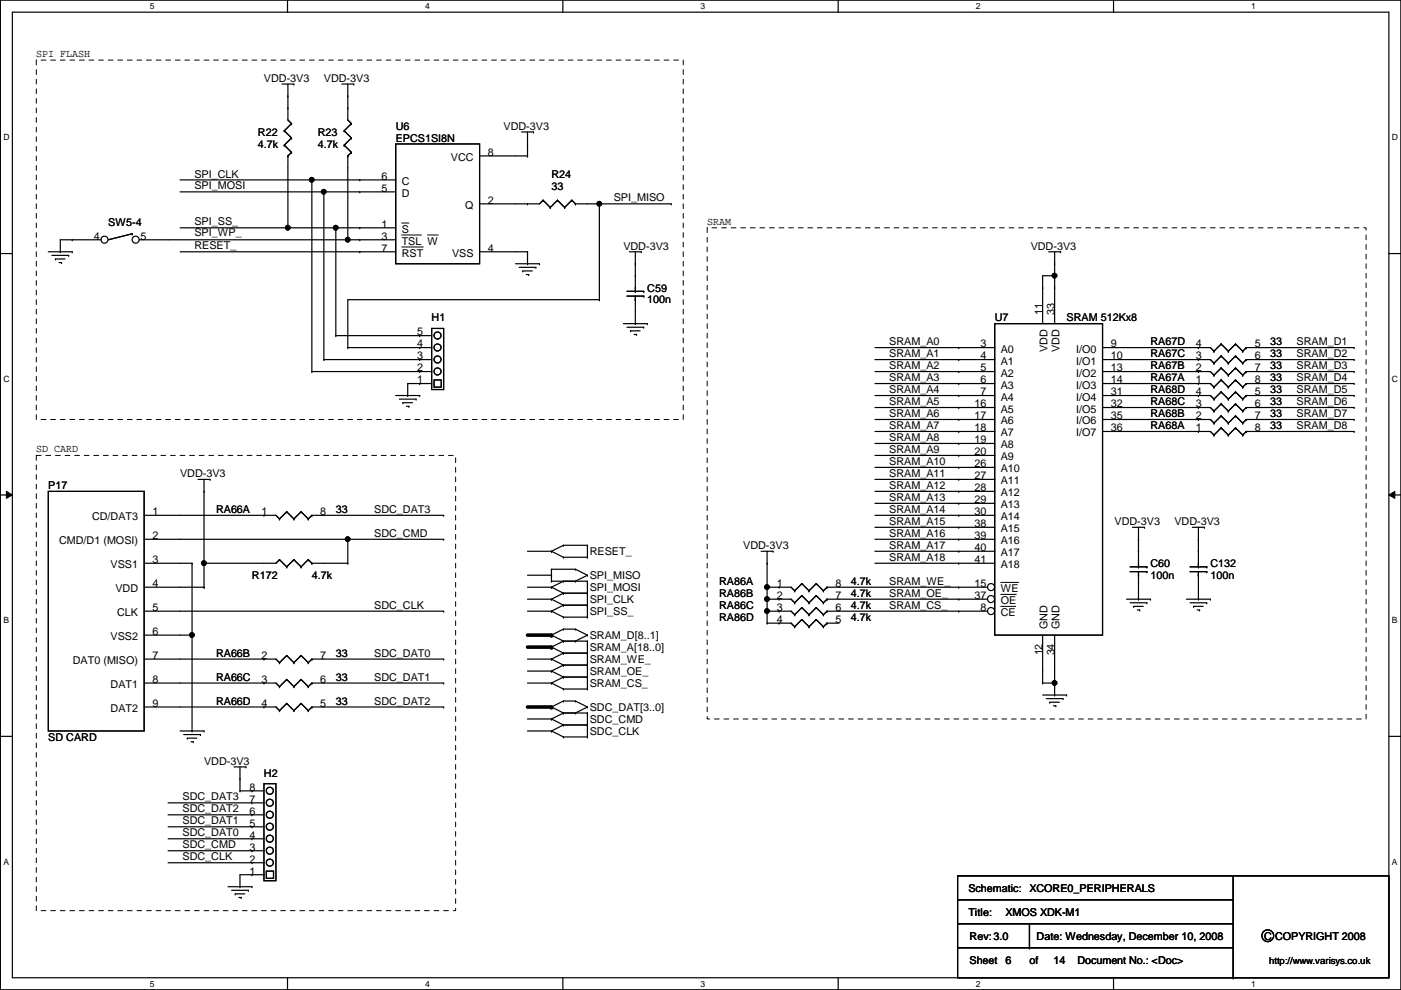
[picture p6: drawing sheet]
<svg xmlns="http://www.w3.org/2000/svg" width="297mm" height="210mm" viewBox="0 0 297 210" stroke-linecap="round" stroke-linejoin="round" font-family="sans-serif">
<path d="M.1 0h296.9v209.8h-296.9zM2.6 2.6h291.9v204.7h-291.9z" fill="none" stroke="#000" stroke-width=".25"/>
<g fill="#fff">
<path d="M31.8 .3h1v2h-1z"/>
<path d="M31.8 207.6h1v1.9h-1z"/>
</g>
<path d="M61 0v2.6M61 207.3v2.5" fill="none" stroke="#000" stroke-width=".25"/>
<g fill="#fff">
<path d="M90.1 .3h1v2h-1z"/>
<path d="M90.1 207.6h1v1.9h-1z"/>
</g>
<path d="M119.3 0v2.6M119.3 207.3v2.5" fill="none" stroke="#000" stroke-width=".25"/>
<g fill="#fff">
<path d="M148.5 .3h1v2h-1z"/>
<path d="M148.5 207.6h1v1.9h-1z"/>
</g>
<path d="M177.7 0v2.6M177.7 207.3v2.5" fill="none" stroke="#000" stroke-width=".25"/>
<g fill="#fff">
<path d="M206.9 .3h1v2h-1z"/>
<path d="M206.9 207.6h1v1.9h-1z"/>
</g>
<path d="M236.1 0v2.6M236.1 207.3v2.5" fill="none" stroke="#000" stroke-width=".25"/>
<g fill="#fff">
<path d="M265.3 .3h.9v2h-.9z"/>
<path d="M265.3 207.6h.9v1.9h-.9z"/>
<path d="M.7 28.2h1.3v1.9h-1.3z"/>
<path d="M295.1 28.2h1.3v1.9h-1.3z"/>
<path d="M.7 79.3h1.3v2h-1.3z"/>
<path d="M295.1 79.3h1.3v2h-1.3z"/>
</g>
<path d="M.1 53.8h2.5M294.5 53.8h2.5" fill="none" stroke="#000" stroke-width=".25"/>
<g fill="#fff">
<path d="M.7 130.5h1.2v2h-1.2z"/>
<path d="M295.1 130.5h1.2v2h-1.2z"/>
</g>
<path d="M.1 104.9h2.5M294.5 104.9h2.5" fill="none" stroke="#000" stroke-width=".25"/>
<path d="M1.4 104.2l1.2 .7-1.2 .8zM294.5 104.9l1.2-.7v1.5z" fill="#000"/>
<path d="M1.4 104.2l1.2 .7-1.2 .8zM294.5 104.9l1.2-.7v1.5z" fill="none" stroke="#000" stroke-width=".21"/>
<g fill="#fff">
<path d="M.7 181.7h1.2v2h-1.2z"/>
<path d="M295.1 181.7h1.2v2h-1.2z"/>
</g>
<g fill="none" stroke="#000" stroke-width=".25">
<path d="M59.8 17.8h2.5M61 17.8v5.1M62.3 17.8h.1M72.5 17.8h2.5M73.7 17.8v5.1M75 17.8h.1M38.2 38.1h45.7M61 22.9h.1M61 20.4h.1M61 35.6v12.7M66.1 38.1h.1M66.1 38.1v40.7"/>
<path d="M73.7 22.9h.1M73.7 20.4h.1M73.7 35.6v15.2M76.3 38.1h.1M83.9 30.5h17.8v25.4h-17.8zM101.7 33.1h10.1M110.6 28h2.5M111.8 33.1h.1M111.8 30.5h.1M111.8 28v5.1M113.1 28h.1M10.2 53.4h5.1"/>
<path d="M11 54.1h3.6M11.8 54.9h.1M11.8 54.9h2M12.5 55.7h.5M12.8 53.4h.1M13 55.7h.1M14.6 54.1h.1M15.3 50.8h.1M15.3 53.4h.1M15.3 50.8h-2.5v2.6M35.6 50.8h48.3M38.2 48.3h45.7"/>
<path d="M38.2 53.4h45.7M38.2 40.7h45.7M61 48.3h.1M68.7 40.7h.1M68.7 40.7v35.5M71.2 48.3h.1M71.2 48.3v22.9M73.7 50.8h.1M76.3 48.3h.1M76.3 40.7h.1M76.3 53.4h.1M76.3 50.8h.1"/>
<path d="M101.7 43.2h10.1M101.7 53.4h10.1M109.3 55.9h5.1M110.1 56.7h3.5M110.8 57.4h.1M110.8 57.4h2.1M111.6 58.2h.5M111.8 43.2h.1M111.8 53.4h.1M111.8 55.9h.1M111.8 53.4v2.5M112.1 58.2h.1"/>
<path d="M113.6 56.7h.1M114.4 55.9h.1M124.5 43.2h17.8M127.1 43.2h.1M127.1 43.2v20.3M133.4 53.4h2.6M134.7 58.5h.1M134.7 55.9h.1M134.7 53.4v5.1M136 53.4h.1M142.3 43.2h.1M222.3 53.4h2.6"/>
<path d="M223.6 58.5h.1M223.6 55.9h.1M223.6 53.4v7.6M223.6 58.5h-2.5v2.5M224.9 53.4h.1M66.1 78.8h.1M66.1 78.8h22.9M68.7 76.2h.1M68.7 76.2h20.3M71.2 71.2h.1M71.2 71.2h17.8M73.7 73.7h.1"/>
<path d="M73.7 73.7h15.3M89 71.2h.1M89 73.7h.1M89 76.2h.1M89 78.8h.1M127.1 63.5h.1M127.1 63.5h-53.4v10.2M132.2 68.6h5M132.9 69.4h3.6M133.7 70.1h.1M133.7 70.1h2M134.4 70.9h.6"/>
<path d="M134.7 68.6h.1M134.7 66.1v2.5M135 70.9h.1M136.5 69.4h.1M137.2 68.6h.1M185.5 73.7h25.4M185.5 76.2h25.4M185.5 78.8h25.4M203.3 73.7h.1M203.3 76.2h.1M203.3 78.8h.1M210.9 68.6h22.9v66.1h-22.9z"/>
<path d="M221.1 61h.1M223.6 61h.1M241.4 73.7h12.7M241.4 76.2h12.7M241.4 78.8h12.7M254.1 73.7h.1M254.1 76.2h.1M254.1 78.8h.1M266.8 73.7h20.3M266.8 76.2h20.3M266.8 78.8h20.3M287.1 73.7h.1"/>
<path d="M287.1 76.2h.1M287.1 78.8h.1M83.9 83.9h5.1M84.7 84.6h3.5M85.4 85.4h.1M85.4 85.4h2.1M86.2 86.1h.5M86.4 83.9h.1M86.7 86.1h.1M88.2 84.6h.1M89 81.3h.1M89 83.9h.1"/>
<path d="M89 81.3h-2.6v2.6M185.5 81.3h25.4M185.5 94h17.8M185.5 86.4h25.4M185.5 99.1h17.8M185.5 88.9h25.4M185.5 91.5h25.4M185.5 96.6h17.8M185.5 83.9h25.4M203.3 94h.1M203.3 86.4h.1M203.3 99.1h.1"/>
<path d="M203.3 88.9h.1M203.3 91.5h.1M203.3 96.6h.1M203.3 81.3h.1M203.3 83.9h.1M241.4 81.3h15.2l.8 .8M241.4 86.4h15.2l.8 .8M241.4 88.9h12.7M241.4 91.5h12.7M241.4 83.9h15.2l.8 .7M254.1 81.3h.1M254.1 83.9h.1"/>
<path d="M254.1 86.4h.1M254.1 88.9h.1M254.1 91.5h.1M257.4 87.2h.1M257.4 82.1h.1M257.4 84.6h.1M258.9 85.6h.1M258.9 80.6h.1M258.9 83.1h.1M258.9 85.6l-1.5 1.6M258.9 85.6l1.5 1.6M258.9 80.6l-1.5 1.5"/>
<path d="M258.9 80.6l1.5 1.5M258.9 83.1l-1.5 1.5M258.9 83.1l1.5 1.5M260.4 87.2h.1M260.4 82.1h.1M260.4 84.6h.1M262 85.6h.1M262 80.6h.1M262 83.1h.1M262 85.6l-1.6 1.6M262 85.6l1.5 1.6M262 80.6l-1.6 1.5"/>
<path d="M262 80.6l1.5 1.5M262 83.1l-1.6 1.5M262 83.1l1.5 1.5M263.5 87.2h.1M263.5 82.1h.1M263.5 84.6h.1M264.2 86.4h.1M264.2 81.3h.1M264.2 83.9h.1M264.2 81.3h22.9M264.2 86.4h22.9M264.2 83.9h22.9"/>
<path d="M264.2 86.4l-.7 .8M264.2 81.3l-.7 .8M264.2 83.9l-.7 .7M266.8 88.9h20.3M266.8 91.5h20.3M287.1 81.3h.1M287.1 83.9h.1M287.1 86.4h.1M287.1 88.9h.1M287.1 91.5h.1M38.2 114.3h55.9M38.2 119.4h2.5"/>
<path d="M38.2 109.3h20.3l.8 .7M40.7 119.4h.1M40.7 119.4v35.6M42 101.6h2.5M43.3 119.4h.1M43.3 104.2h.1M43.3 119.4h12.7M43.3 101.6v22.9M44.5 101.6h.1M56 109.3h.1M59.3 110h.1M60.8 108.5h.1"/>
<path d="M60.8 108.5l-1.5 1.5M60.8 108.5l1.5 1.5M62.3 110h.1M63.8 108.5h.1M63.8 108.5l-1.5 1.5M63.8 108.5l1.6 1.5M65.4 110h.1M66.1 109.3h.1M66.1 109.3h28M66.1 109.3l-.7 .7M68.7 119.4h5M73.7 114.3h.1"/>
<path d="M73.7 119.4h.1M73.7 114.3v5.1M94.1 109.3h.1M94.1 114.3h.1M111.8 116.9h5.1M116.9 116.9h.1M116.9 116.9l2.6 1.3M119.5 115.6h.1M119.5 118.2h.1M119.5 115.6l-2.6 1.3M119.5 115.6h5M119.5 118.2h5"/>
<path d="M124.5 115.6h.1M124.5 118.2h.1M124.5 115.6v2.6M161.4 116.9h2.5M162.6 119.4h.1M162.6 116.9v15.2M163.9 116.9h.1M185.5 114.3h25.4M185.5 119.4h25.4M185.5 109.3h25.4M185.5 116.9h17.8M185.5 101.6h17.8"/>
<path d="M185.5 106.7h17.8M185.5 111.8h17.8M185.5 104.2h25.4M203.3 119.4h.1M203.3 116.9h.1M203.3 101.6h.1M203.3 106.7h.1M203.3 114.3h.1M203.3 109.3h.1M203.3 111.8h.1M203.3 104.2h.1M240.1 111.8h2.6"/>
<path d="M241.4 116.9h.1M241.4 114.3h.1M241.4 111.8v5.1M242.7 111.8h.1M252.8 111.8h2.6M254.1 116.9h.1M254.1 114.3h.1M254.1 111.8v8.4M255.4 111.8h.1M38.2 139.7h17.8M38.2 134.7h2.5M38.2 129.6h55.9"/>
<path d="M38.2 124.5h5.1M40.7 134.7h.1M43.3 124.5h.1M56 139.7h.1M68.7 139.7h25.4M94.1 139.7h.1M94.1 129.6h.1M111.8 139.7h5.1M111.8 129.6h5.1M111.8 124.5h5.1M111.8 127h5.1M111.8 122h5.1"/>
<path d="M116.9 127h.1M116.9 124.5h.1M116.9 129.6h.1M116.9 139.7h.1M116.9 122h.1M116.9 123.2h.1M116.9 120.7h.1M116.9 137.2h.1M116.9 134.7h.1M116.9 139.7l2.6 1.3M116.9 120.7h5.1M116.9 123.2h7.6"/>
<path d="M116.9 120.7v2.5M116.9 129.6l2.6 1.3M116.9 127l2.6 1.3M116.9 124.5l2.6 1.3M116.9 137.2l2.6 1.3M116.9 134.7l2.6 1.2M119.5 138.5h.1M119.5 128.3h.1M119.5 130.9h.1M119.5 125.8h.1M119.5 123.2h.1M119.5 135.9h.1"/>
<path d="M119.5 133.4h.1M119.5 138.5l-2.6 1.2M119.5 138.5h5M119.5 128.3l-2.6 1.3M119.5 128.3h5M119.5 130.9h5M119.5 125.8l-2.6 1.2M119.5 125.8h5M119.5 123.2l-2.6 1.3M119.5 135.9l-2.6 1.3M119.5 135.9h5M119.5 133.4l-2.6 1.3"/>
<path d="M119.5 133.4h2.5M122 120.7h.1M122 123.2h.1M122 133.4h.1M122 135.9h.1M122 120.7l2.5 1.3M122 133.4l2.5 1.3M124.5 138.5h.1M124.5 122h.1M124.5 128.3h.1M124.5 130.9h.1M124.5 125.8h.1"/>
<path d="M124.5 123.2h.1M124.5 135.9h.1M124.5 134.7h.1M124.5 123.2v7.7M124.5 135.9v10.2M124.5 122l-2.5 1.2M124.5 134.7l-2.5 1.2M162.6 132.1h.1M162.6 129.6h.1M162.6 124.5h.1M162.6 127h.1M162.6 129.6h2.6"/>
<path d="M162.6 124.5h2.6M162.6 127h5.1l.8 .8M162.6 132.1h5.1l.8 .8M165.2 132.1h.1M165.2 129.6h.1M165.2 127h.1M165.2 124.5h.1M168.5 127.8h.1M168.5 132.9h.1M170 126.3h.1M170 131.4h.1M170 126.3l-1.5 1.5"/>
<path d="M170 126.3l1.5 1.5M170 131.4l-1.5 1.5M170 131.4l1.5 1.5M171.5 127.8h.1M171.5 132.9h.1M173.1 126.3h.1M173.1 131.4h.1M173.1 126.3l-1.6 1.5M173.1 126.3l1.5 1.5M173.1 131.4l-1.6 1.5M173.1 131.4l1.5 1.5M174.6 127.8h.1"/>
<path d="M174.6 132.9h.1M175.3 127h.1M175.3 132.1h.1M175.3 127h28M175.3 132.1h2.6M175.3 127l-.7 .8M175.3 132.1l-.7 .8M177.9 129.6h25.4M177.9 124.5h25.4M203.3 124.5h.1M203.3 127h.1M203.3 129.6h.1"/>
<path d="M221.1 134.7v10.1M238.8 127h5.1M239.6 127.8h3.6M240.4 128.6h.1M240.4 128.6h2M241.1 129.3h.5M241.4 127h.1M241.4 124.5v2.5M241.6 129.3h.1M243.2 127.8h.1M243.9 127h.1M251.5 127h5.1"/>
<path d="M252.3 127.8h3.6M252.3 120.2h3.6M252.3 121.2h3.6M253.1 128.6h.1M253.1 128.6h2M253.8 129.3h.5M254.1 127h.1M254.1 120.2h.1M254.1 122h.1M254.1 121.2v5.8M254.3 129.3h.1M255.9 127.8h.1"/>
<path d="M255.9 120.2h.1M255.9 121.2h.1M256.6 127h.1M.1 156.1h2.5M38.2 144.8h20.3l.8 .8M38.2 149.9h20.3l.8 .8M38.2 155h5.1M38.9 155.7h3.6M39.7 156.5h.1M39.7 156.5h2M40.5 157.3h.5M40.7 155h.1"/>
<path d="M41 157.3h.1M42.5 155.7h.1M43.3 155h.1M56 144.8h.1M56 149.9h.1M59.3 150.7h.1M59.3 145.6h.1M60.8 149.1h.1M60.8 144.1h.1M60.8 149.1l-1.5 1.6M60.8 149.1l1.5 1.6M60.8 144.1l-1.5 1.5"/>
<path d="M60.8 144.1l1.5 1.5M62.3 150.7h.1M62.3 145.6h.1M63.8 149.1h.1M63.8 144.1h.1M63.8 149.1l-1.5 1.6M63.8 149.1l1.6 1.6M63.8 144.1l-1.5 1.5M63.8 144.1l1.6 1.5M65.4 150.7h.1M65.4 145.6h.1M66.1 149.9h.1"/>
<path d="M66.1 144.8h.1M66.1 144.8h28M66.1 149.9h28M66.1 149.9l-.7 .8M66.1 144.8l-.7 .8M94.1 144.8h.1M94.1 149.9h.1M111.8 144.8h5.1M111.8 155h5.1M111.8 152.4h5.1M111.8 142.3h5.1M116.9 144.8h.1"/>
<path d="M116.9 155h.1M116.9 152.4h.1M116.9 142.3h.1M116.9 149.9h.1M116.9 155l2.6 1.3M116.9 142.3l2.6 1.3M116.9 144.8l2.6 1.3M116.9 149.9l2.6 1.3M116.9 152.4l2.6 1.3M119.5 141h.1M119.5 153.7h.1M119.5 156.3h.1"/>
<path d="M119.5 143.6h.1M119.5 146.1h.1M119.5 148.6h.1M119.5 151.2h.1M119.5 141h5M119.5 153.7l-2.6 1.3M119.5 153.7h5M119.5 156.3h5M119.5 141l-2.6 1.3M119.5 143.6h5M119.5 143.6l-2.6 1.2M119.5 146.1h5"/>
<path d="M119.5 148.6l-2.6 1.3M119.5 148.6h2.5M119.5 151.2h5M119.5 151.2l-2.6 1.2M122 148.6h.1M122 151.2h.1M122 148.6l2.5 1.3M124.5 141h.1M124.5 153.7h.1M124.5 156.3h.1M124.5 143.6h.1M124.5 146.1h.1"/>
<path d="M124.5 149.9h.1M124.5 151.2h.1M124.5 151.2v5.1M124.5 149.9l-2.5 1.3M221.1 144.8h.1M221.1 144.8h2.5M221.1 147.4h5M221.8 148.1h3.6M222.6 148.9h.1M222.6 148.9h2M223.3 149.6h.6M223.6 144.8h.1"/>
<path d="M223.6 147.4h.1M223.6 142.3v5.1M223.9 149.6h.1M225.4 148.1h.1M226.1 147.4h.1M294.5 156.1h2.5M35.6 172.8h20.4M35.6 177.8h20.4M35.6 170.2h20.4M35.6 175.3h20.4M49.6 162.6h2.6M50.9 167.7h.1"/>
<path d="M50.9 165.1h.1M50.9 167.7h5.1M50.9 162.6v5.1M52.2 162.6h.1M53.4 172.8h.1M53.4 177.8h.1M53.4 170.2h.1M53.4 167.7h.1M53.4 175.3h.1M56 166.2h2.5v20.5h-2.5zM35.6 182.9h20.4M35.6 180.4h20.4"/>
<path d="M48.3 188h5.1M49.1 188.8h3.6M49.9 189.5h.1M49.9 189.5h2M50.6 190.3h.5M50.9 188h.1M51.1 190.3h.1M52.7 188.8h.1M53.4 182.9h.1M53.4 185.5h.1M53.4 180.4h.1M53.4 188h.1"/>
<path d="M56 185.5h-5.1v2.5M56.5 184.7h1.5v1.5h-1.5zM203 185.7h91.5v21.6h-91.5zM203 195.9h58.4M203 190.8h58.4M218.3 195.9v5.1M261.4 195.9h.1M261.4 190.8h.1M261.4 185.7v21.6M203 201h58.4M218.3 201h.1M261.4 207.3h.1"/>
<path d="M261.4 201h.1"/>
<circle cx="66.1" cy="38.1" r=".49"/>
<circle cx="61" cy="48.3" r=".49"/>
<circle cx="68.6" cy="40.7" r=".49"/>
<circle cx="71.2" cy="48.3" r=".49"/>
<circle cx="73.7" cy="50.8" r=".49"/>
<circle cx="127.1" cy="43.2" r=".49"/>
<circle cx="223.6" cy="58.4" r=".49"/>
<circle cx="43.2" cy="119.4" r=".49"/>
<circle cx="73.7" cy="114.3" r=".49"/>
<circle cx="40.7" cy="134.6" r=".49"/>
<circle cx="162.6" cy="124.5" r=".49"/>
<circle cx="162.6" cy="129.6" r=".49"/>
<circle cx="162.6" cy="127" r=".49"/>
<circle cx="223.6" cy="144.8" r=".49"/>
<circle cx="57.2" cy="167.7" r=".75"/>
<circle cx="57.2" cy="170.2" r=".75"/>
<circle cx="57.2" cy="175.3" r=".75"/>
<circle cx="57.2" cy="172.7" r=".75"/>
<circle cx="57.2" cy="177.8" r=".75"/>
<circle cx="57.2" cy="182.9" r=".75"/>
<circle cx="57.2" cy="180.4" r=".75"/>
<circle cx="268.8" cy="198.4" r="1.25"/>
</g>
<g fill="#000">
<circle cx="66.1" cy="38.1" r=".49"/>
<circle cx="61" cy="48.3" r=".49"/>
<circle cx="68.6" cy="40.7" r=".49"/>
<circle cx="71.2" cy="48.3" r=".49"/>
<circle cx="73.7" cy="50.8" r=".49"/>
<circle cx="127.1" cy="43.2" r=".49"/>
<circle cx="223.6" cy="58.4" r=".49"/>
<circle cx="43.2" cy="119.4" r=".49"/>
<circle cx="73.7" cy="114.3" r=".49"/>
<circle cx="40.7" cy="134.6" r=".49"/>
<circle cx="162.6" cy="124.5" r=".49"/>
<circle cx="162.6" cy="129.6" r=".49"/>
<circle cx="162.6" cy="127" r=".49"/>
<circle cx="223.6" cy="144.8" r=".49"/>
</g>
<path d="M111.8 137.2h5.1M111.8 134.7h5.1M111.8 149.9h5.1" fill="none" stroke="#000" stroke-width=".76"/>
<g fill="#000">
<circle cx="116.9" cy="134.7" r=".38"/>
<circle cx="116.9" cy="137.2" r=".38"/>
<circle cx="116.9" cy="149.9" r=".38"/>
</g>
<path d="M7.7 12.7h137.2v76.2h-137.2zM149.9 48.3h139.7v104.1h-139.7zM7.7 96.6h88.9v96.5h-88.9z" fill="none" stroke="#000" stroke-width=".21" stroke-dasharray="1 1 1 1 1 1 1 1"/>
<path d="M85.2 47.3h1.5M85.2 49.8h4.2M85.2 52.4h4.5M90.6 49.8h2.3" fill="none" stroke="#000" stroke-width=".21"/>
<circle cx="210.1" cy="129.6" r=".75" fill="#fff"/>
<g fill="none" stroke="#000" stroke-width=".25">
<path d="M203.3 99.1h7.6M203.3 129.6h6.1"/>
<circle cx="210.1" cy="129.6" r=".75"/>
</g>
<path d="M212.2 128.6h3.1" fill="none" stroke="#000" stroke-width=".21"/>
<circle cx="210.1" cy="127" r=".75" fill="#fff"/>
<g fill="none" stroke="#000" stroke-width=".25">
<path d="M203.3 96.6h7.6M203.3 94h7.6M203.3 101.6h7.6M203.3 106.7h7.6M203.3 127h6.1"/>
<circle cx="210.1" cy="127" r=".75"/>
</g>
<path d="M212.2 126h3.3" fill="none" stroke="#000" stroke-width=".21"/>
<circle cx="210.1" cy="124.5" r=".75" fill="#fff"/>
<g fill="none" stroke="#000" stroke-width=".25">
<path d="M28 49.6h.1M28 49.6l-5.1 1.2M221.1 61v7.6M223.6 61v7.6M233.8 76.2h7.6M233.8 78.8h7.6M233.8 73.7h7.6M233.8 81.3h7.6M233.8 83.9h7.6M233.8 86.4h7.6M233.8 88.9h7.6M233.8 91.5h7.6"/>
<path d="M203.3 116.9h7.6M203.3 111.8h7.6M203.3 124.5h6.1M223.6 134.7v7.6"/>
<circle cx="210.1" cy="124.5" r=".75"/>
</g>
<path d="M212.2 123.5h3.8" fill="none" stroke="#000" stroke-width=".21"/>
<circle cx="22.2" cy="50.8" r=".75" fill="#fff"/>
<g fill="none" stroke="#000" stroke-width=".25">
<path d="M15.3 50.8h6.1"/>
<circle cx="22.2" cy="50.8" r=".75"/>
</g>
<circle cx="28.8" cy="50.8" r=".75" fill="#fff"/>
<g fill="none" stroke="#000" stroke-width=".25">
<path d="M60.3 27.7h.1M60.3 30.8h.1M60.3 27.7l1.5 1.6M60.3 30.8l1.5 1.5M61 33.1h.1M61 22.9v2.5l.8 .8M61 33.1v2.5M61.8 26.2h.1M61.8 29.3h.1M61.8 32.3h.1M61.8 26.2l-1.5 1.5M61.8 29.3l-1.5 1.5"/>
<path d="M61.8 32.3l-.8 .8M73 27.7h.1M73 30.8h.1M73 27.7l1.5 1.6M73 30.8l1.5 1.5M73.7 33.1h.1M73.7 22.9v2.5l.8 .8M73.7 33.1v2.5M74.5 26.2h.1M74.5 29.3h.1M74.5 32.3h.1M74.5 26.2l-1.5 1.5"/>
<path d="M74.5 29.3l-1.5 1.5M74.5 32.3l-.8 .8M29.5 50.8h6.1M115.1 42.5h.1M115.1 42.5l-.7 .7h-2.6M115.1 42.5l1.6 1.5M116.7 44h.1M118.2 42.5h.1M118.2 42.5l-1.5 1.5M118.2 42.5l1.5 1.5M119.7 44h.1M121.2 42.5h.1"/>
<path d="M121.2 42.5l-1.5 1.5M121.2 42.5l.8 .7M122 43.2h.1M122 43.2h2.5M134.7 58.5v3.3M89 76.2h2.5M89 73.7h2.5M89 78.8h2.5M89 71.2h2.5M91.5 69.6h2.6v13h-2.6zM132.9 61.8h3.6M132.9 62.8h3.6"/>
<path d="M134.7 61.8h.1M134.7 63.5h.1M134.7 62.8v3.3M136.5 61.8h.1M136.5 62.8h.1M254.1 76.2h2.5l.8 .8M254.1 73.7h2.5l.8 .8M254.1 78.8h2.5l.8 .7M257.4 77h.1M257.4 74.5h.1M257.4 79.5h.1M258.9 75.5h.1"/>
<path d="M258.9 72.9h.1M258.9 78h.1M258.9 75.5l-1.5 1.5M258.9 75.5l1.5 1.5M258.9 72.9l-1.5 1.6M258.9 72.9l1.5 1.6M258.9 78l-1.5 1.5M258.9 78l1.5 1.5M260.4 77h.1M260.4 74.5h.1M260.4 79.5h.1M262 75.5h.1"/>
<path d="M262 72.9h.1M262 78h.1M262 75.5l-1.6 1.5M262 75.5l1.5 1.5M262 72.9l-1.6 1.6M262 72.9l1.5 1.6M262 78l-1.6 1.5M262 78l1.5 1.5M263.5 77h.1M263.5 74.5h.1M263.5 79.5h.1M264.2 76.2h.1"/>
<path d="M264.2 73.7h.1M264.2 78.8h.1M264.2 76.2l-.7 .8M264.2 76.2h2.6M264.2 73.7l-.7 .8M264.2 73.7h2.6M264.2 78.8l-.7 .7M264.2 78.8h2.6M89 81.3h2.5M92 80.6h1.6v1.5h-1.6zM254.1 91.5h2.5l.8 .7M254.1 88.9h2.5l.8 .8"/>
<path d="M257.4 92.2h.1M257.4 89.7h.1M258.9 90.7h.1M258.9 88.2h.1M258.9 90.7l-1.5 1.5M258.9 90.7l1.5 1.5M258.9 88.2l-1.5 1.5M258.9 88.2l1.5 1.5M260.4 92.2h.1M260.4 89.7h.1M262 90.7h.1M262 88.2h.1"/>
<path d="M262 90.7l-1.6 1.5M262 90.7l1.5 1.5M262 88.2l-1.6 1.5M262 88.2l1.5 1.5M263.5 92.2h.1M263.5 89.7h.1M264.2 91.5h.1M264.2 88.9h.1M264.2 91.5l-.7 .7M264.2 91.5h2.6M264.2 88.9l-.7 .8M264.2 88.9h2.6"/>
<path d="M10.2 104.2h20.4v50.8h-20.4zM30.6 119.4h7.6M30.6 109.3h7.6M30.6 114.3h7.6M59.3 118.7h.1M59.3 118.7l-.8 .7h-2.5M59.3 118.7l1.5 1.5M62.3 118.7h.1M62.3 118.7l-1.5 1.5M62.3 118.7l1.5 1.5M65.4 118.7h.1M65.4 118.7l-1.6 1.5"/>
<path d="M65.4 118.7l.7 .7M66.1 119.4h.1M66.1 119.4h2.6M241.4 116.9v3.3M30.6 129.6h7.6M30.6 139.7h7.6M30.6 124.5h7.6M30.6 134.7h7.6M56 139.7h2.5l.8 .8M60.8 139h.1M60.8 120.2h.1M60.8 139l-1.5 1.5"/>
<path d="M60.8 139l1.5 1.5M63.8 139h.1M63.8 120.2h.1M63.8 139l-1.5 1.5M63.8 139l1.6 1.5M66.1 139.7h.1M66.1 139.7l-.7 .8M66.1 139.7h2.6M165.2 129.6h2.5l.8 .7M165.2 124.5h2.5l.8 .8M168.5 130.3h.1M168.5 125.3h.1"/>
<path d="M170 128.8h.1M170 123.7h.1M170 128.8l-1.5 1.5M170 128.8l1.5 1.5M170 123.7l-1.5 1.6M170 123.7l1.5 1.6M171.5 130.3h.1M171.5 125.3h.1M173.1 128.8h.1M173.1 123.7h.1M173.1 128.8l-1.6 1.5M173.1 128.8l1.5 1.5"/>
<path d="M173.1 123.7l-1.6 1.6M173.1 123.7l1.5 1.6M174.6 130.3h.1M174.6 125.3h.1M175.3 129.6h.1M175.3 124.5h.1M175.3 129.6l-.7 .7M175.3 129.6h2.6M175.3 124.5l-.7 .8M175.3 124.5h2.6M239.6 120.2h3.6M239.6 121.2h3.6"/>
<path d="M241.4 120.2h.1M241.4 122h.1M241.4 121.2v3.3M243.2 120.2h.1M243.2 121.2h.1M30.6 144.8h7.6M30.6 149.9h7.6M59.3 140.5h.1M62.3 140.5h.1M65.4 140.5h.1"/>
<circle cx="66.1" cy="38.1" r=".49"/>
<circle cx="28.8" cy="50.8" r=".75"/>
<circle cx="61" cy="48.3" r=".49"/>
<circle cx="68.6" cy="40.7" r=".49"/>
<circle cx="71.2" cy="48.3" r=".49"/>
<circle cx="73.7" cy="50.8" r=".49"/>
<circle cx="127.1" cy="43.2" r=".49"/>
<circle cx="223.6" cy="58.4" r=".49"/>
<circle cx="92.8" cy="73.7" r=".75"/>
<circle cx="92.8" cy="71.1" r=".75"/>
<circle cx="92.8" cy="78.8" r=".75"/>
<circle cx="92.8" cy="76.2" r=".75"/>
<circle cx="43.2" cy="119.4" r=".49"/>
<circle cx="73.7" cy="114.3" r=".49"/>
<circle cx="40.7" cy="134.6" r=".49"/>
<circle cx="162.6" cy="124.5" r=".49"/>
<circle cx="162.6" cy="129.6" r=".49"/>
<circle cx="162.6" cy="127" r=".49"/>
<circle cx="223.6" cy="144.8" r=".49"/>
</g>
<g fill="#000">
<circle cx="66.1" cy="38.1" r=".49"/>
<circle cx="61" cy="48.3" r=".49"/>
<circle cx="68.6" cy="40.7" r=".49"/>
<circle cx="71.2" cy="48.3" r=".49"/>
<circle cx="73.7" cy="50.8" r=".49"/>
<circle cx="127.1" cy="43.2" r=".49"/>
<circle cx="223.6" cy="58.4" r=".49"/>
<circle cx="43.2" cy="119.4" r=".49"/>
<circle cx="73.7" cy="114.3" r=".49"/>
<circle cx="40.7" cy="134.6" r=".49"/>
<circle cx="162.6" cy="124.5" r=".49"/>
<circle cx="162.6" cy="129.6" r=".49"/>
<circle cx="162.6" cy="127" r=".49"/>
<circle cx="223.6" cy="144.8" r=".49"/>
</g>
<g font-size="2.3">
<text x="7.7" y="12.1">SPI FLASH</text>
<text x="56" y="17.4">VDD-3V3</text>
<text x="68.7" y="17.4">VDD-3V3</text>
<text x="54.7" y="28.8">R22</text>
<text x="67.4" y="28.8">R23</text>
<text x="83.9" y="27.5">U6</text>
<text x="106.8" y="27.5">VDD-3V3</text>
<text x="54.7" y="31.3">4.7k</text>
<text x="67.4" y="31.3">4.7k</text>
<text x="83.9" y="30.1">EPCS1SI8N</text>
<text x="95.6" y="34.1">VCC</text>
<text x="103.5" y="33">8</text>
<text x="41.2" y="37.6">SPI_CLK</text>
<text x="41.2" y="40.2">SPI_MOSI</text>
<text x="80.9" y="40.6">5</text>
<text x="80.9" y="38.1">6</text>
<text x="85.2" y="41.7">D</text>
<text x="85.2" y="39.2">C</text>
<text x="116.9" y="37.7">R24</text>
<text x="116.9" y="40.2">33</text>
<text x="22.9" y="47.8">SW5-4</text>
<text x="41.2" y="47.8">SPI_SS_</text>
<text x="98.6" y="44.3">Q</text>
<text x="103.5" y="43.2">2</text>
<text x="130.1" y="42.7">SPI_MISO</text>
<text x="149.9" y="47.6">SRAM</text>
<text x="19.9" y="50.8">4</text>
<text x="29.8" y="50.8">5</text>
<text x="41.2" y="52.9">RESET_</text>
<text x="41.2" y="50.1">SPI_WP_</text>
<text x="80.9" y="48.3">1</text>
<text x="80.9" y="50.8">3</text>
<text x="80.9" y="53.3">7</text>
<text x="85.2" y="49.4">S</text>
<text x="85.2" y="51.9">TSL W</text>
<text x="103.5" y="53.3">4</text>
<text x="132.2" y="52.9">VDD-3V3</text>
<text x="218.5" y="52.9">VDD-3V3</text>
<text x="85.2" y="54.4">RST</text>
<text x="95.8" y="54.4">VSS</text>
<text x="137.2" y="61.8">C59</text>
<text x="137.2" y="64.3">100n</text>
<text x="88.5" y="71.1">5</text>
<text x="91.5" y="68.2">H1</text>
<text x="210.9" y="68.2">U7</text>
<text x="221" y="66.8" transform="rotate(-90 221 66.8)">11</text>
<text x="223.6" y="66.8" transform="rotate(-90 223.6 66.8)">33</text>
<text x="226.1" y="68.2">SRAM 512Kx8</text>
<text x="88.5" y="76.2">3</text>
<text x="88.5" y="73.7">4</text>
<text x="188.5" y="73.2">SRAM_A0</text>
<text x="188.5" y="75.7">SRAM_A1</text>
<text x="207.9" y="76.2">4</text>
<text x="207.9" y="73.7">3</text>
<text x="212.2" y="77.3">A1</text>
<text x="212.2" y="74.8">A0</text>
<text x="222.1" y="74.7" transform="rotate(-90 222.1 74.7)">VDD</text>
<text x="224.7" y="74.7" transform="rotate(-90 224.7 74.7)">VDD</text>
<text x="228.2" y="77.3">I/O1</text>
<text x="228.2" y="74.8">I/O0</text>
<text x="235.5" y="76.2">10</text>
<text x="235.5" y="73.7">9</text>
<text x="243.9" y="75.8">RA67C</text>
<text x="243.9" y="73.2">RA67D</text>
<text x="253.6" y="76.2">3</text>
<text x="253.6" y="73.7">4</text>
<text x="266" y="76.2">6</text>
<text x="266" y="73.7">5</text>
<text x="269.3" y="75.8">33</text>
<text x="269.3" y="73.2">33</text>
<text x="274.9" y="73.2">SRAM_D1</text>
<text x="274.9" y="75.7">SRAM_D2</text>
<text x="88.5" y="81.3">1</text>
<text x="88.5" y="78.7">2</text>
<text x="188.5" y="80.8">SRAM_A3</text>
<text x="188.5" y="83.4">SRAM_A4</text>
<text x="188.5" y="78.3">SRAM_A2</text>
<text x="207.9" y="83.8">7</text>
<text x="207.9" y="81.3">6</text>
<text x="207.9" y="78.7">5</text>
<text x="212.2" y="82.4">A3</text>
<text x="212.2" y="79.8">A2</text>
<text x="228.2" y="79.8">I/O2</text>
<text x="228.2" y="82.4">I/O3</text>
<text x="235.5" y="78.7">13</text>
<text x="235.5" y="81.3">14</text>
<text x="235.5" y="83.8">31</text>
<text x="243.9" y="80.9">RA67A</text>
<text x="243.9" y="83.4">RA68D</text>
<text x="243.9" y="78.3">RA67B</text>
<text x="253.6" y="81.3">1</text>
<text x="253.6" y="83.8">4</text>
<text x="253.6" y="78.7">2</text>
<text x="266" y="81.3">8</text>
<text x="266" y="83.8">5</text>
<text x="266" y="78.7">7</text>
<text x="269.3" y="80.9">33</text>
<text x="269.3" y="83.4">33</text>
<text x="269.3" y="78.3">33</text>
<text x="274.9" y="78.3">SRAM_D3</text>
<text x="274.9" y="80.8">SRAM_D4</text>
<text x="274.9" y="83.4">SRAM_D5</text>
<text x="188.5" y="85.9">SRAM_A5</text>
<text x="188.5" y="88.4">SRAM_A6</text>
<text x="206.6" y="88.9">17</text>
<text x="206.6" y="86.4">16</text>
<text x="212.2" y="87.5">A5</text>
<text x="212.2" y="84.9">A4</text>
<text x="228.2" y="84.9">I/O4</text>
<text x="228.2" y="87.5">I/O5</text>
<text x="235.5" y="86.4">32</text>
<text x="235.5" y="88.9">35</text>
<text x="243.9" y="85.9">RA68C</text>
<text x="243.9" y="88.5">RA68B</text>
<text x="253.6" y="86.4">3</text>
<text x="253.6" y="88.9">2</text>
<text x="266" y="86.4">6</text>
<text x="266" y="88.9">7</text>
<text x="269.3" y="85.9">33</text>
<text x="269.3" y="88.5">33</text>
<text x="274.9" y="85.9">SRAM_D6</text>
<text x="274.9" y="88.4">SRAM_D7</text>
<text x="7.7" y="95.9">SD CARD</text>
<text x="188.5" y="93.5">SRAM_A8</text>
<text x="188.5" y="91">SRAM_A7</text>
<text x="206.6" y="91.4">18</text>
<text x="206.6" y="94">19</text>
<text x="212.2" y="92.5">A7</text>
<text x="212.2" y="90">A6</text>
<text x="212.2" y="95.1">A8</text>
<text x="228.2" y="90">I/O6</text>
<text x="228.2" y="92.5">I/O7</text>
<text x="235.5" y="91.4">36</text>
<text x="243.9" y="91">RA68A</text>
<text x="253.6" y="91.4">1</text>
<text x="266" y="91.4">8</text>
<text x="269.3" y="91">33</text>
<text x="274.9" y="91">SRAM_D8</text>
<text x="38.2" y="101.2">VDD-3V3</text>
<text x="188.5" y="101.1">SRAM_A11</text>
<text x="188.5" y="98.6">SRAM_A10</text>
<text x="188.5" y="96.1">SRAM_A9</text>
<text x="206.6" y="99.1">26</text>
<text x="206.6" y="101.6">27</text>
<text x="206.6" y="96.5">20</text>
<text x="212.2" y="100.2">A10</text>
<text x="212.2" y="97.6">A9</text>
<text x="10.2" y="103.7">P17</text>
<text x="188.5" y="106.2">SRAM_A13</text>
<text x="188.5" y="103.7">SRAM_A12</text>
<text x="206.6" y="104.1">28</text>
<text x="206.6" y="106.7">29</text>
<text x="212.2" y="105.2">A12</text>
<text x="212.2" y="102.7">A11</text>
<text x="212.2" y="107.8">A13</text>
<text x="19.5" y="110.3">CD/DAT3</text>
<text x="32.3" y="109.2">1</text>
<text x="45.8" y="108.8">RA66A</text>
<text x="55.5" y="109.2">1</text>
<text x="67.9" y="109.2">8</text>
<text x="71.2" y="108.8">33</text>
<text x="79.3" y="108.8">SDC_DAT3</text>
<text x="79.3" y="113.8">SDC_CMD</text>
<text x="188.5" y="113.8">SRAM_A16</text>
<text x="188.5" y="108.8">SRAM_A14</text>
<text x="188.5" y="111.3">SRAM_A15</text>
<text x="206.6" y="109.2">30</text>
<text x="206.6" y="111.8">38</text>
<text x="212.2" y="110.3">A14</text>
<text x="212.2" y="112.9">A15</text>
<text x="236.3" y="111.3">VDD-3V3</text>
<text x="249" y="111.3">VDD-3V3</text>
<text x="12.5" y="115.4">CMD/D1 (MOSI)</text>
<text x="32.3" y="114.3">2</text>
<text x="32.3" y="119.4">3</text>
<text x="125" y="117.7">RESET_</text>
<text x="157.6" y="116.4">VDD-3V3</text>
<text x="188.5" y="118.9">SRAM_A18</text>
<text x="188.5" y="116.4">SRAM_A17</text>
<text x="206.6" y="119.4">41</text>
<text x="206.6" y="114.3">39</text>
<text x="206.6" y="116.8">40</text>
<text x="212.2" y="115.4">A16</text>
<text x="212.2" y="117.9">A17</text>
<text x="23.4" y="120.5">VSS1</text>
<text x="24.5" y="125.6">VDD</text>
<text x="32.3" y="124.5">4</text>
<text x="53.4" y="122.8">R172</text>
<text x="66.1" y="122.8">4.7k</text>
<text x="125" y="122.8">SPI_MISO</text>
<text x="125" y="125.3">SPI_MOSI</text>
<text x="152.5" y="124">RA86A</text>
<text x="164.7" y="124.5">1</text>
<text x="177.1" y="124.5">8</text>
<text x="180.4" y="124">4.7k</text>
<text x="188.5" y="124">SRAM_WE_</text>
<text x="206.6" y="124.5">15</text>
<text x="212.2" y="120.5">A18</text>
<text x="212.2" y="125.6">WE</text>
<text x="243.9" y="120.2">C60</text>
<text x="243.9" y="122.8">100n</text>
<text x="256.6" y="120.2">C132</text>
<text x="256.6" y="122.8">100n</text>
<text x="24.8" y="130.6">CLK</text>
<text x="32.3" y="129.5">5</text>
<text x="79.3" y="129.1">SDC_CLK</text>
<text x="125" y="130.4">SPI_SS_</text>
<text x="125" y="127.8">SPI_CLK</text>
<text x="152.5" y="126.6">RA86B</text>
<text x="152.5" y="131.7">RA86D</text>
<text x="152.5" y="129.1">RA86C</text>
<text x="164.7" y="127">2</text>
<text x="164.7" y="129.5">3</text>
<text x="177.1" y="127">7</text>
<text x="177.1" y="129.5">6</text>
<text x="180.4" y="131.7">4.7k</text>
<text x="180.4" y="129.1">4.7k</text>
<text x="180.4" y="126.6">4.7k</text>
<text x="188.5" y="126.5">SRAM_OE_</text>
<text x="188.5" y="129.1">SRAM_CS_</text>
<text x="206.6" y="127">37</text>
<text x="207.9" y="129.5">8</text>
<text x="212.2" y="130.6">CE</text>
<text x="212.2" y="128.1">OE</text>
<text x="23.4" y="135.7">VSS2</text>
<text x="32.3" y="134.6">6</text>
<text x="125" y="135.5">SRAM_D[8..1]</text>
<text x="164.7" y="132.1">4</text>
<text x="177.1" y="132.1">5</text>
<text x="222.1" y="133.4" transform="rotate(-90 222.1 133.4)">GND</text>
<text x="224.7" y="133.4" transform="rotate(-90 224.7 133.4)">GND</text>
<text x="15.4" y="140.8">DAT0 (MISO)</text>
<text x="32.3" y="139.7">7</text>
<text x="45.8" y="139.3">RA66B</text>
<text x="55.5" y="139.7">2</text>
<text x="67.9" y="139.7">7</text>
<text x="71.2" y="139.3">33</text>
<text x="79.3" y="139.2">SDC_DAT0</text>
<text x="125" y="140.5">SRAM_WE_</text>
<text x="125" y="143.1">SRAM_OE_</text>
<text x="125" y="138">SRAM_A[18..0]</text>
<text x="221" y="139" transform="rotate(-90 221 139)">12</text>
<text x="223.6" y="139" transform="rotate(-90 223.6 139)">34</text>
<text x="23.4" y="145.9">DAT1</text>
<text x="32.3" y="144.8">8</text>
<text x="32.3" y="149.9">9</text>
<text x="45.8" y="149.4">RA66D</text>
<text x="45.8" y="144.4">RA66C</text>
<text x="55.5" y="149.9">4</text>
<text x="55.5" y="144.8">3</text>
<text x="67.9" y="149.9">5</text>
<text x="67.9" y="144.8">6</text>
<text x="71.2" y="149.4">33</text>
<text x="71.2" y="144.4">33</text>
<text x="79.3" y="144.3">SDC_DAT1</text>
<text x="79.3" y="149.4">SDC_DAT2</text>
<text x="125" y="145.6">SRAM_CS_</text>
<text x="23.4" y="151">DAT2</text>
<text x="125" y="155.8">SDC_CLK</text>
<text x="125" y="150.7">SDC_DAT[3..0]</text>
<text x="125" y="153.2">SDC_CMD</text>
<text x="10.2" y="157.1">SD CARD</text>
<text x="43.3" y="162.1">VDD-3V3</text>
<text x="52.9" y="167.6">8</text>
<text x="56" y="164.7">H2</text>
<text x="38.7" y="172.3">SDC_DAT2</text>
<text x="38.7" y="169.7">SDC_DAT3</text>
<text x="52.9" y="172.7">6</text>
<text x="52.9" y="170.2">7</text>
<text x="38.7" y="177.3">SDC_DAT0</text>
<text x="38.7" y="179.9">SDC_CMD</text>
<text x="38.7" y="174.8">SDC_DAT1</text>
<text x="52.9" y="177.8">4</text>
<text x="52.9" y="175.3">5</text>
<text x="38.7" y="182.4">SDC_CLK</text>
<text x="52.9" y="185.4">1</text>
<text x="52.9" y="182.9">2</text>
<text x="52.9" y="180.3">3</text>
<text x="205.3" y="189.1">Schematic:</text>
<text x="218.3" y="189.1">XCORE0_PERIPHERALS</text>
<text x="205.3" y="194.1">Title:</text>
<text x="213.2" y="194.1">XMOS XDK-M1</text>
<text x="205.6" y="199.2">Rev:3.0</text>
<text x="219.8" y="199.2">Date: Wednesday, December 10, 2008</text>
<text x="268.1" y="199.2">C COPYRIGHT 2008</text>
<text x="205.6" y="204.3">Sheet</text>
<text x="213.2" y="204.3">6</text>
<text x="218.3" y="204.3">of</text>
<text x="223.3" y="204.3">14</text>
<text x="228.4" y="204.3">Document No.: &lt;Doc&gt;</text>
</g>
<text font-size="2" x="269.1" y="204.4">http://www.varisys.co.uk</text>
<g font-size="1.8">
<text x="31.8" y="1.9">5</text>
<text x="90.1" y="1.9">4</text>
<text x="148.5" y="1.9">3</text>
<text x="206.9" y="1.9">2</text>
<text x="265.3" y="1.9">1</text>
<text x=".7" y="29.8">D</text>
<text x="295.1" y="29.8">D</text>
<text x=".7" y="80.9">C</text>
<text x="295.1" y="80.9">C</text>
<text x=".7" y="132.1">B</text>
<text x="295.1" y="132.1">B</text>
<text x=".7" y="183.3">A</text>
<text x="295.1" y="183.3">A</text>
<text x="31.8" y="209.2">5</text>
<text x="90.1" y="209.2">4</text>
<text x="148.5" y="209.2">3</text>
<text x="206.9" y="209.2">2</text>
<text x="265.3" y="209.2">1</text>
</g>
</svg>
